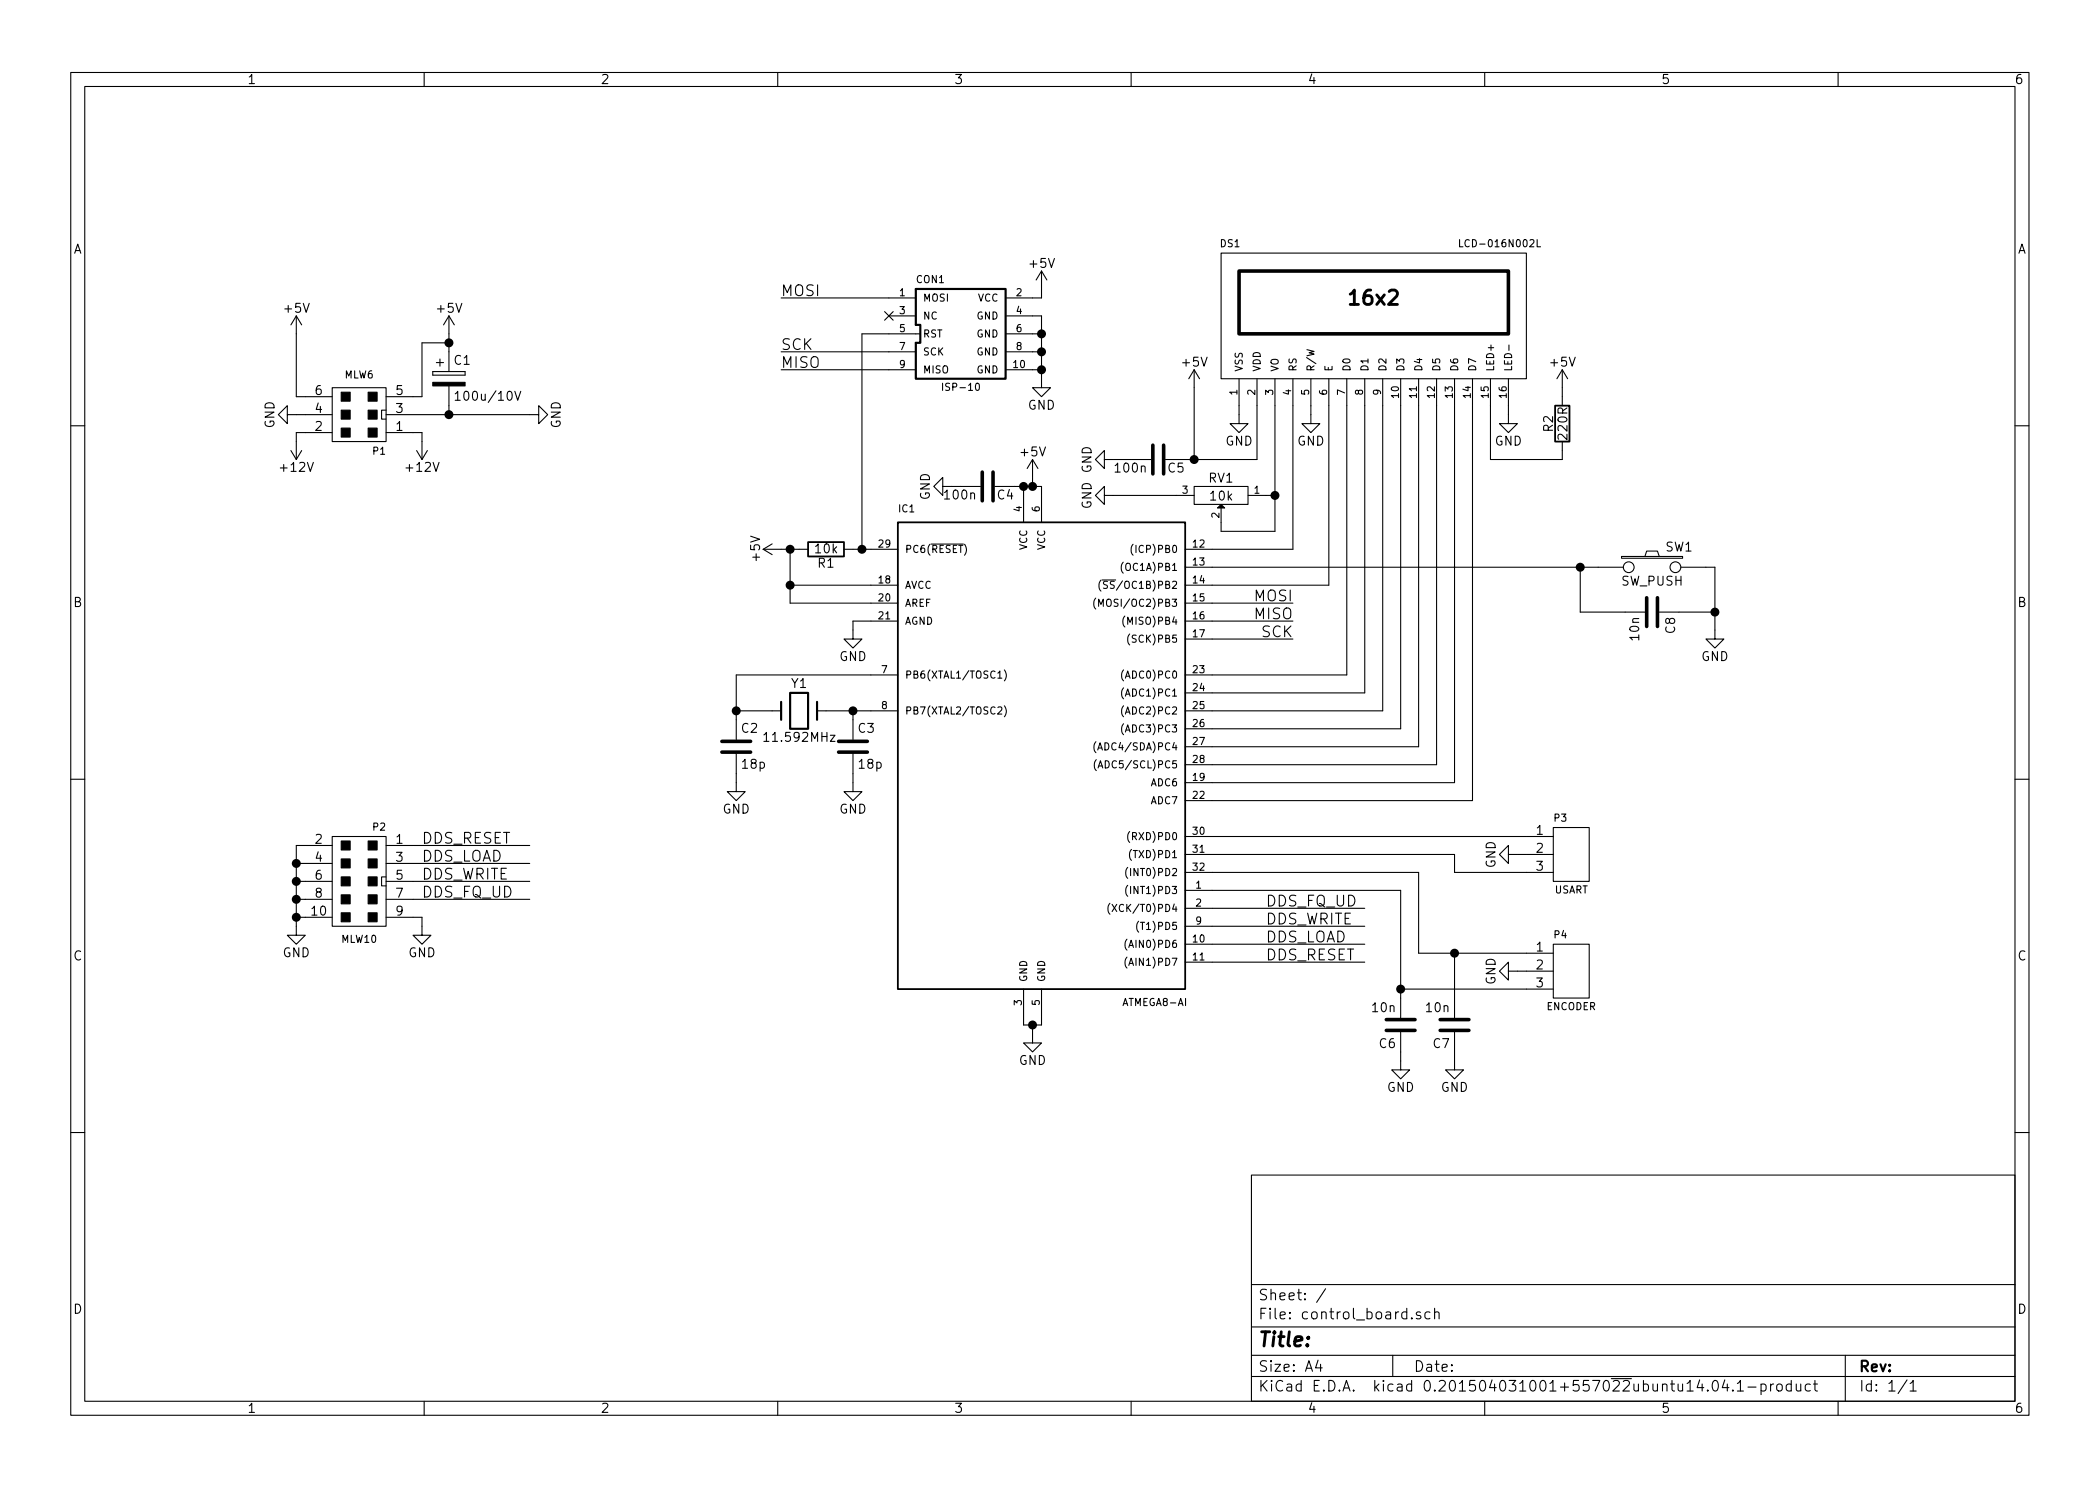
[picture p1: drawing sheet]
<svg xmlns="http://www.w3.org/2000/svg" width="297mm" height="210mm" viewBox="0 0 297 210" stroke-linecap="round" stroke-linejoin="round" font-family="sans-serif">
<g fill="none" stroke="#000" stroke-width=".15">
<path d="M10 10.3h277v189.9h-277zM12 12.2h273v186.1h-273zM60 10.3v1.9M110 10.3v1.9M160 10.3v1.9M210 10.3v1.9M260 10.3v1.9M147.3 38.3v3.9h-5.1M147.3 38.3l-.7 1.3M147.3 38.3l.8 1.3M172.7 35.8h43.2v17.8h-43.2zM206.5 33.9v1h.4"/>
<path d="M217.4 33.9v1h.5M40.6 58.7v-1.3l-1.2 1.3 1.2 1.2v-1.2h6.4M41.9 44.7v11.4h5.1M41.9 44.7l-.8 1.3M41.9 44.7l.8 1.3M47 54.9h7.6v7.6h-7.6zM54.6 58h-.6v1.3h.6M54.6 58.7h21.6v-1.3l1.3 1.3-1.3 1.2v-1.2M61.2 52.6v.5zM61.2 53.1h4.6zM61.2 52.6h4.6zM61.7 51.3h1z"/>
<path d="M62.2 50.8v1zM63.5 48.5h-3.8v7.6h-5.1M63.5 44.7l-.8 1.3M63.5 44.7v7.9M63.5 54.6v4.1M63.5 44.7l.8 1.3M64.4 55.7l.3-.3v1.2M64.4 56.6h.7M65.8 52.6v.5zM72.8 55.4l.4 1.2 .5-1.2M110.5 42.2h19M110.5 49.8h19"/>
<path d="M110.5 52.3h19M125.1 44.1l1.2 1.2M125.7 44.7h3.8M126.3 44.1l-1.2 1.2M130.2 47.2h-8.3v30.5M133.3 54.2v1M138 54.3l.3-.1a.59 .59 0 0 1-.1 1l-.2-.1v-.2zM142.2 44.7h5.1v10.2h1.3l-1.3 1.2-1.3-1.2h1.3M142.2 47.2h5.1M142.2 49.8h5.1M142.2 52.3h5.1M168.9 52.3l-.8 1.3"/>
<path d="M168.9 52.3v12.7M168.9 52.3l.8 1.3M175.3 53.6v6.3h1.2l-1.2 1.3-1.3-1.3h1.3M177.8 53.6v11.4h-10.2M180.3 53.6v21.6h-7.6v-3.3M182.9 53.6v24.1h-15.3M185.4 53.6v6.3h1.3l-1.3 1.3-1.3-1.3h1.3M188 53.6v29.2h-20.4M190.5 53.6v41.9h-22.9M193 53.6v44.4h-25.4M195.6 53.6v47h-28M198.1 53.6v49.5h-30.5"/>
<path d="M200.7 53.6v52.1h-33.1M203.2 53.6v54.6h-35.6M205.7 53.6v57.1h-38.1M208.3 53.6v59.7h-40.7M210.8 53.6v11.4h10.2v-2.5M213.4 53.6v6.3h1.2l-1.2 1.3-1.3-1.3h1.3M213.4 48.8v.8M221 52.3v5.1M221 52.3l-.8 1.3M221 52.3l.7 1.3M10 60.2h2M41.1 63.7l.8 1.3"/>
<path d="M42.7 63.7l-.8 1.3M47 61.2h-5.1v3.8M54.6 61.2h5.1v3.8M58.9 63.7l.8 1.3M60.5 63.7l-.8 1.3M107.9 77.7h6.4M107.9 77.7l1.3 .8M109.2 77l-1.3 .7M111.8 77.7v7.6h15.2M119.4 77.7h7.6M131.7 77h4.6M133.3 68.8v-1.2l-1.2 1.2 1.2 1.3v-1.3h1.3"/>
<path d="M135.9 68.8h2.8M143.5 68.8h3.8v5.1M144.8 68.8v5.1M146 65l-.7 1.3M146 65v3.8M146 65l.8 1.3M156.2 70.1v-1.3l-1.3 1.3 1.3 1.3v-1.3h12.7M156.2 65v-1.3l-1.3 1.3 1.3 1.3v-1.3h1.3M158.9 79.5a1.2 1.2 0 0 0 0 1.6M160 65h2.8M160.3 77a1.2 1.2 0 0 0 0 1.6M168.9 68.8h7.6v2.6h-7.6z"/>
<path d="M176.5 70.1h3.8M229.4 78.7h8.6v.3h-8.6zM232.7 78.7l.2-.7h1.5l.3 .7M285 60.2h2M111.8 82.8h15.2M127 87.9h-6.4v2.5h1.3l-1.3 1.3-1.2-1.3h1.2M127 95.5h-22.9v9.1M141.1 96h.6M142.1 94.8a1.2 1.2 0 0 1 0 1.5M142.1 99.9a1.2 1.2 0 0 1 0 1.5M155 84.6a1.2 1.2 0 0 0 0 1.6M155.4 85.8v-1l.3 .7 .4-.7v1"/>
<path d="M155.7 82.1a1.2 1.2 0 0 0 0 1.5M155.9 82.1h1.9M156.6 82.3l-.3-.1-.2 .2 .1 .3 .4 .2v.3l-.1 .1-.4-.1M158.9 94.8a1.2 1.2 0 0 0 0 1.5M158.9 97.3a1.2 1.2 0 0 0 0 1.6M158.9 99.9a1.2 1.2 0 0 0 0 1.5M159.1 87.2a1.2 1.2 0 0 0 0 1.5M159.8 89.7a1.2 1.2 0 0 0 0 1.6M167.6 80.3h62M167.6 85.3h15.3M167.6 87.9h15.3M167.6 90.4h15.3"/>
<path d="M223.5 80.3v6.3h9.2M234.7 86.6h7.9M237.7 80.3h4.9v10.1h1.2l-1.2 1.3-1.3-1.3h1.3M10 110.3h2M47 118.4h7.6v12.7h-7.6zM47 119.6h-5.1v12.7h1.3l-1.3 1.3-1.3-1.3h1.3M54.6 119.6h20.3M104.1 106.7v5.3h1.3l-1.3 1.3-1.2-1.3h1.2M104.1 100.6h6.4M108.1 104l.3-.4v1.3M108.1 104.9h.7M115.6 100.6h11.4"/>
<path d="M120.6 106.7v5.3h1.3l-1.3 1.3-1.2-1.3h1.2M120.6 100.6v4M141.1 100.1l.4-.1 .2 .1v.2l-.6 .7h.6M155 104.9a1.2 1.2 0 0 0 0 1.6M155.1 107.5a1.2 1.2 0 0 0 0 1.5M155.3 106.1l.3-1 .3 1M155.3 108.7l.4-1.1 .3 1.1M155.4 108.4h.5M158.9 102.4a1.2 1.2 0 0 0 0 1.6M159.8 117.6a1.2 1.2 0 0 0 0 1.6M167.6 118.4h52.1M219.7 117.1h5.1v7.6h-5.1z"/>
<path d="M285 110.3h2M41.9 122.2h5.1M41.9 124.7h5.1M41.9 127.2h5.1M41.9 129.8h5.1M54.6 124.1h-.6v1.2h.6M54.6 129.8h5.1v2.5h1.3l-1.3 1.3-1.3-1.3h1.3M54.6 122.2h20.3M54.6 124.7h20.3M54.6 127.2h20.3M144.8 139.9v5.1h2.5v-5.1M157 127.8a1.2 1.2 0 0 0 0 1.6"/>
<path d="M157.3 128l.7 1M158 128l-.7 1M159.4 132.9a1.2 1.2 0 0 0 0 1.5M159.4 135.4a1.2 1.2 0 0 0 0 1.6M159.5 125.3a1.2 1.2 0 0 0 0 1.5M159.5 122.7a1.2 1.2 0 0 0 0 1.6M161.1 130.3a1.2 1.2 0 0 0 0 1.6M167.6 126h30.5v18M167.6 123.4h33.1v11.5h19M167.6 120.9h38.1v2.5h14M167.6 128.5h25.4M167.6 131.1h25.4"/>
<path d="M167.6 133.6h25.4M167.6 136.1h25.4M198.1 139.9h21.6M205.7 134.9v9.1M213.4 137.4v-1.3l-1.3 1.3 1.3 1.3v-1.3h6.3M213.4 120.9v-1.3l-1.3 1.3 1.3 1.3v-1.3h6.3M219.7 133.6h5.1v7.6h-5.1zM146 145v2.6h1.3l-1.3 1.2-1.2-1.2h1.2M198.1 146v5.4h1.3l-1.3 1.2-1.3-1.2h1.3M205.7 146v5.4h1.3l-1.3 1.2-1.2-1.2h1.2M10 160.2h2M177 166.3h108v32h-108z"/>
<path d="M285 160.2h2M60 198.3v1.9M110 198.3v1.9M160 198.3v1.9M177 194.8h108M177 191.8h108M177 187.8h108M177 181.8h108M186.4 192.5l-.3 1h.9M186.8 193v1M187.5 182.3l-1.3 2M197 191.8v3"/>
<path d="M199.7 186.5h.1l-.1 .1-.1-.1h.1v.1M200.9 185.7a.37 .37 0 0 0-.6 .1v.1a.54 .54 0 0 0 .6 .3l.1 .1-.1 .2-.1 .1-.5-.1M202.3 185.7l-.5-.1-.3 .3 .1 .6 .2 .1 .5-.1M202.9 185.7a.38 .38 0 0 1 .7 .1v.8M202.9 185.1v1.5M210 198.3v1.9M242.3 195.5a.35 .35 0 0 1 .4-.2 .35 .35 0 0 1 .3 .3 .77 .77 0 0 1-.5 1.2 .9 .9 0 0 1-.2-1.3zM244 195.2l-.4 1.1h1M244.3 195.8v1M245.1 196.7h.1l-.1 .1-.1-.1h.1v.1M245.7 195.8l.5-.5v1.5M245.7 196.8h.9"/>
<path d="M247.2 196.3h1.2M249.1 195.9a.48 .48 0 0 1 .6 .1l.1 .1-.1 .6a.48 .48 0 0 1-.6 0M249.1 195.8v1.5M250.4 195.8v1M250.9 195.8l-.3 .1-.2 .2M251.4 196a.41 .41 0 0 1 .7 .1v.4a.41 .41 0 0 1-.4 .3 .41 .41 0 0 1-.4-.3zM253.4 195.9l-.5-.1-.2 .3v.6l.2 .1 .5-.1M253.4 195.3v1.5M254.1 195.8l.1 .9a.4 .4 0 0 0 .5 0M254.7 195.8v1M256.1 195.9l-.5-.1-.3 .3 .1 .6 .2 .1 .5-.1M256.5 195.8h.6"/>
<path d="M256.7 195.3v1.3l.2 .2h.2M260 198.3v1.9M261 191.8v6.5M269.7 195.2l-1.2 2M270.2 195.8l.4-.5v1.5M270.2 196.8h.8"/>
<circle cx="230.4" cy="80.3" r=".76"/>
<circle cx="237" cy="80.3" r=".76"/>
</g>
<g fill="none" stroke="#000" stroke-width=".51">
<path d="M175.3 38.3h38.1v8.9h-38.1zM138.9 66.8v4.1M140.5 66.8v4.1M163.1 63v4.1M164.6 63v4.1M232.9 84.6v4M234.4 84.6v4M102.1 106.4h4.1M102.1 104.9h4.1M118.6 106.4h4.1M118.6 104.9h4.1M196.1 144.3h4.1"/>
<path d="M196.1 145.8h4.1M203.7 144.3h4.1M203.7 145.8h4.1"/>
</g>
<g fill="#000" stroke="#000" stroke-width=".15">
<path d="M48.3 55.5h1.2v1.3h-1.2zM48.3 58h1.2v1.3h-1.2zM52.1 55.5h1.2v1.3h-1.2zM52.1 58h1.2v1.3h-1.2zM61.2 54.1h4.6v.5h-4.6zM48.3 60.6h1.2v1.2h-1.2zM52.1 60.6h1.2v1.2h-1.2zM172.7 71.4l.5 .5h-1zM48.3 119h1.2v1.3h-1.2zM52.1 119h1.2v1.3h-1.2zM48.3 129.2h1.2v1.2h-1.2zM48.3 126.6h1.2v1.3h-1.2z"/>
<path d="M48.3 124.1h1.2v1.2h-1.2zM48.3 121.5h1.2v1.3h-1.2zM52.1 129.2h1.2v1.2h-1.2zM52.1 126.6h1.2v1.3h-1.2zM52.1 124.1h1.2v1.2h-1.2zM52.1 121.5h1.2v1.3h-1.2z"/>
</g>
<g fill="#000" stroke="#000" stroke-width=".25">
<circle cx="63.5" cy="58.7" r=".51"/>
<circle cx="63.5" cy="48.5" r=".51"/>
<circle cx="147.3" cy="49.8" r=".51"/>
<circle cx="147.3" cy="52.3" r=".51"/>
<circle cx="147.3" cy="47.2" r=".51"/>
<circle cx="111.8" cy="77.7" r=".51"/>
<circle cx="121.9" cy="77.7" r=".51"/>
<circle cx="144.8" cy="68.8" r=".51"/>
<circle cx="146.1" cy="68.8" r=".51"/>
<circle cx="168.9" cy="65" r=".51"/>
<circle cx="180.3" cy="70.1" r=".51"/>
<circle cx="111.8" cy="82.8" r=".51"/>
<circle cx="223.5" cy="80.3" r=".51"/>
<circle cx="242.6" cy="86.6" r=".51"/>
<circle cx="104.1" cy="100.6" r=".51"/>
<circle cx="120.7" cy="100.6" r=".51"/>
<circle cx="41.9" cy="122.2" r=".51"/>
<circle cx="41.9" cy="124.7" r=".51"/>
<circle cx="41.9" cy="127.2" r=".51"/>
<circle cx="41.9" cy="129.8" r=".51"/>
<circle cx="198.1" cy="139.9" r=".51"/>
<circle cx="205.7" cy="134.9" r=".51"/>
<circle cx="146.1" cy="145" r=".51"/>
</g>
<path d="M220 57.4h2v5.1h-2zM114.3 76.7h5.1v2h-5.1zM127 73.9h40.6v66h-40.6z" fill="none" stroke="#000" stroke-width=".25"/>
<path d="M129.5 40.9h12.7v12.7h-12.7v-5.1h.7v-2.5h-.7zM110.5 99.3v2.5M111.8 98h2.5v5.1h-2.5zM115.6 99.3v2.5" fill="none" stroke="#000" stroke-width=".3"/>
<g font-size="2.8">
<text x="191.2" y="43.2">16x2</text>
<text x="178" y="190.5">Title:</text>
</g>
<g font-size="2.1">
<text x="110.5" y="41.9">MOSI</text>
<text x="110.5" y="49.5">SCK</text>
<text x="110.5" y="52.1">MISO</text>
<text x="177.4" y="85.1">MOSI</text>
<text x="177.4" y="87.6">MISO</text>
<text x="178.4" y="90.2">SCK</text>
<text x="59.7" y="119.4">DDS_RESET</text>
<text x="59.7" y="121.9">DDS_LOAD</text>
<text x="59.7" y="124.5">DDS_WRITE</text>
<text x="59.7" y="127">DDS_FQ_UD</text>
<text x="179.1" y="130.8">DDS_WRITE</text>
<text x="179.1" y="128.3">DDS_FQ_UD</text>
<text x="179.1" y="135.9">DDS_RESET</text>
<text x="179.1" y="133.3">DDS_LOAD</text>
<text x="178" y="184">Sheet: /</text>
<text x="178" y="186.7">File: control_board.sch</text>
<text x="178" y="196.9">KiCad E.D.A. kicad 0.201504031001+557022ubuntu14.04.1-product</text>
<text x="178" y="194.1">Size: A4</text>
<text x="200" y="194.1">Date:</text>
<text x="263" y="194.1">Rev:</text>
<text x="263" y="196.9">Id: 1/1</text>
</g>
<g font-size="1.8">
<text x="35" y="11.9">1</text>
<text x="85" y="11.9">2</text>
<text x="135" y="11.9">3</text>
<text x="185" y="11.9">4</text>
<text x="235" y="11.9">5</text>
<text x="285" y="11.9">6</text>
<text x="10.4" y="35.9">A</text>
<text x="285.4" y="35.9">A</text>
<text x="145.7" y="37.9">+5V</text>
<text x="40.3" y="44.2">+5V</text>
<text x="61.9" y="44.2">+5V</text>
<text x="64.3" y="51.6">C1</text>
<text x="167.3" y="51.9">+5V</text>
<text x="219.4" y="51.9">+5V</text>
<text x="44.6" y="58.4">4</text>
<text x="44.6" y="55.9">6</text>
<text x="56" y="58.4">3</text>
<text x="56" y="55.9">5</text>
<text x="65.1" y="56.7">100u/10V</text>
<text x="145.4" y="58">GND</text>
<text x="38.8" y="60.6" transform="rotate(-90 38.8 60.6)">GND</text>
<text x="44.6" y="61">2</text>
<text x="56" y="61">1</text>
<text x="79.3" y="60.6" transform="rotate(-90 79.3 60.6)">GND</text>
<text x="144.4" y="64.6">+5V</text>
<text x="173.3" y="63">GND</text>
<text x="183.5" y="63">GND</text>
<text x="211.4" y="63">GND</text>
<text x="219.7" y="61.1" transform="rotate(-90 219.7 61.1)">R2</text>
<text x="221.7" y="62" transform="rotate(-90 221.7 62)">220R</text>
<text x="39.8" y="66.7">+12V</text>
<text x="57.6" y="66.7">+12V</text>
<text x="131.5" y="70.8" transform="rotate(-90 131.5 70.8)">GND</text>
<text x="133.7" y="70.7">100n</text>
<text x="141.1" y="70.7">C4</text>
<text x="157.9" y="66.8">100n</text>
<text x="165.2" y="66.8">C5</text>
<text x="171" y="68.3">RV1</text>
<text x="171.2" y="70.8">10k</text>
<text x="154.4" y="72.1" transform="rotate(-90 154.4 72.1)">GND GND</text>
<text x="107.5" y="79.3" transform="rotate(-90 107.5 79.3)">+5V</text>
<text x="115.4" y="78.3">10k</text>
<text x="115.7" y="80.3">R1</text>
<text x="229.3" y="82.8">SW_PUSH</text>
<text x="235.6" y="78">SW1</text>
<text x="10.4" y="85.9">B</text>
<text x="236.9" y="89.6" transform="rotate(-90 236.9 89.6)">C8</text>
<text x="285.4" y="85.9">B</text>
<text x="118.7" y="93.5">GND</text>
<text x="231.9" y="90.5" transform="rotate(-90 231.9 90.5)">10n</text>
<text x="240.6" y="93.5">GND</text>
<text x="112" y="97.3">Y1</text>
<text x="104.9" y="103.7">C2</text>
<text x="108.5" y="104.9">11.592MHz</text>
<text x="121.4" y="103.7">C3</text>
<text x="105" y="108.8">18p</text>
<text x="121.5" y="108.8">18p</text>
<text x="44.6" y="119.4">2</text>
<text x="56" y="119.4">1</text>
<text x="102.2" y="115.1">GND</text>
<text x="118.7" y="115.1">GND</text>
<text x="217.3" y="118.1">1</text>
<text x="44.6" y="121.9">4</text>
<text x="44.6" y="124.5">6</text>
<text x="56" y="121.9">3</text>
<text x="56" y="124.5">5</text>
<text x="211.5" y="122.9" transform="rotate(-90 211.5 122.9)">GND</text>
<text x="217.3" y="120.6">2</text>
<text x="217.3" y="123.2">3</text>
<text x="44.1" y="129.5">10</text>
<text x="44.6" y="127">8</text>
<text x="56" y="127">7</text>
<text x="56" y="129.5">9</text>
<text x="10.4" y="135.9">C</text>
<text x="40" y="135.4">GND</text>
<text x="57.7" y="135.4">GND</text>
<text x="217.3" y="134.6">1</text>
<text x="217.3" y="137.2">2</text>
<text x="285.4" y="135.9">C</text>
<text x="194.2" y="143.2">10n</text>
<text x="201.8" y="143.2">10n</text>
<text x="211.5" y="139.4" transform="rotate(-90 211.5 139.4)">GND</text>
<text x="217.3" y="139.7">3</text>
<text x="195.1" y="148.3">C6</text>
<text x="202.7" y="148.3">C7</text>
<text x="144.1" y="150.7">GND</text>
<text x="196.2" y="154.5">GND</text>
<text x="203.8" y="154.5">GND</text>
<text x="10.4" y="185.9">D</text>
<text x="285.4" y="185.9">D</text>
<text x="35" y="199.9">1</text>
<text x="85" y="199.9">2</text>
<text x="135" y="199.9">3</text>
<text x="185" y="199.9">4</text>
<text x="235" y="199.9">5</text>
<text x="285" y="199.9">6</text>
</g>
<g font-size="1.4">
<text x="172.6" y="35">DS1</text>
<text x="207.1" y="35">LCD-016N002L</text>
<text x="127.3" y="41.9">1</text>
<text x="129.6" y="40.1">CON1</text>
<text x="143.8" y="41.9">2</text>
<text x="127.3" y="44.4">3</text>
<text x="127.3" y="47">5</text>
<text x="130.6" y="42.7">MOSI</text>
<text x="130.6" y="45.2">NC</text>
<text x="130.6" y="47.7">RST</text>
<text x="138.1" y="45.2">GND</text>
<text x="138.1" y="47.7">GND</text>
<text x="138.2" y="42.7">VCC</text>
<text x="143.8" y="44.4">4</text>
<text x="143.8" y="47">6</text>
<text x="48.7" y="53.5">MLW6</text>
<text x="127.3" y="49.5">7</text>
<text x="127.3" y="52.1">9</text>
<text x="130.6" y="50.3">SCK</text>
<text x="130.6" y="52.8">MISO</text>
<text x="138.1" y="50.3">GND</text>
<text x="138.1" y="52.8">GND</text>
<text x="143.4" y="52.1">10</text>
<text x="143.8" y="49.5">8</text>
<text x="175.8" y="52.6" transform="rotate(-90 175.8 52.6)">VSS</text>
<text x="178.3" y="52.6" transform="rotate(-90 178.3 52.6)">VDD</text>
<text x="180.8" y="52.6" transform="rotate(-90 180.8 52.6)">VO</text>
<text x="183.4" y="52.6" transform="rotate(-90 183.4 52.6)">RS</text>
<text x="185.9" y="52.6" transform="rotate(-90 185.9 52.6)">R/W</text>
<text x="188.5" y="52.6" transform="rotate(-90 188.5 52.6)">E</text>
<text x="191" y="52.6" transform="rotate(-90 191 52.6)">D0</text>
<text x="193.5" y="52.6" transform="rotate(-90 193.5 52.6)">D1</text>
<text x="196.1" y="52.6" transform="rotate(-90 196.1 52.6)">D2</text>
<text x="198.6" y="52.6" transform="rotate(-90 198.6 52.6)">D3</text>
<text x="201.2" y="52.6" transform="rotate(-90 201.2 52.6)">D4</text>
<text x="203.7" y="52.6" transform="rotate(-90 203.7 52.6)">D5</text>
<text x="206.2" y="52.6" transform="rotate(-90 206.2 52.6)">D6</text>
<text x="208.8" y="52.6" transform="rotate(-90 208.8 52.6)">D7</text>
<text x="211.3" y="52.6" transform="rotate(-90 211.3 52.6)">LED+</text>
<text x="213.9" y="52.6" transform="rotate(-90 213.9 52.6)">LED-</text>
<text x="133.7" y="55.3">ISP-10</text>
<text x="175" y="55.9" transform="rotate(-90 175 55.9)">1</text>
<text x="177.5" y="55.9" transform="rotate(-90 177.5 55.9)">2</text>
<text x="180.1" y="55.9" transform="rotate(-90 180.1 55.9)">3</text>
<text x="182.6" y="55.9" transform="rotate(-90 182.6 55.9)">4</text>
<text x="185.2" y="55.9" transform="rotate(-90 185.2 55.9)">5</text>
<text x="187.7" y="55.9" transform="rotate(-90 187.7 55.9)">6</text>
<text x="190.2" y="55.9" transform="rotate(-90 190.2 55.9)">7</text>
<text x="192.8" y="55.9" transform="rotate(-90 192.8 55.9)">8</text>
<text x="195.3" y="55.9" transform="rotate(-90 195.3 55.9)">9</text>
<text x="197.9" y="56.3" transform="rotate(-90 197.9 56.3)">10</text>
<text x="200.4" y="56.3" transform="rotate(-90 200.4 56.3)">11</text>
<text x="202.9" y="56.3" transform="rotate(-90 202.9 56.3)">12</text>
<text x="205.5" y="56.3" transform="rotate(-90 205.5 56.3)">13</text>
<text x="208" y="56.3" transform="rotate(-90 208 56.3)">14</text>
<text x="210.6" y="56.3" transform="rotate(-90 210.6 56.3)">15</text>
<text x="213.1" y="56.3" transform="rotate(-90 213.1 56.3)">16</text>
<text x="52.8" y="64.3">P1</text>
<text x="167.3" y="69.8">3</text>
<text x="177.4" y="69.8">1</text>
<text x="124.3" y="77.5">29</text>
<text x="127.1" y="72.5">IC1</text>
<text x="144.5" y="72.4" transform="rotate(-90 144.5 72.4)">4</text>
<text x="145.3" y="77.9" transform="rotate(-90 145.3 77.9)">VCC</text>
<text x="147.1" y="72.4" transform="rotate(-90 147.1 72.4)">6</text>
<text x="147.8" y="77.9" transform="rotate(-90 147.8 77.9)">VCC</text>
<text x="168.8" y="77.5">12</text>
<text x="172.5" y="73.3" transform="rotate(-90 172.5 73.3)">2</text>
<text x="124.3" y="82.5">18</text>
<text x="128" y="83.3">AVCC</text>
<text x="128" y="78.2">PC6(RESET)</text>
<text x="156.7" y="83.3">(SS/OC1B)PB2</text>
<text x="159" y="80.8">(OC1A)PB1</text>
<text x="160.6" y="78.2">(ICP)PB0</text>
<text x="168.8" y="80">13</text>
<text x="168.8" y="82.5">14</text>
<text x="124.3" y="85.1">20</text>
<text x="124.3" y="87.6">21</text>
<text x="128" y="85.8">AREF</text>
<text x="128" y="88.4">AGND</text>
<text x="156" y="85.8">(MOSI/OC2)PB3</text>
<text x="159.3" y="88.4">(MISO)PB4</text>
<text x="168.8" y="85.1">15</text>
<text x="168.8" y="87.6">16</text>
<text x="124.7" y="95.2">7</text>
<text x="159.9" y="90.9">(SCK)PB5</text>
<text x="168.8" y="95.2">23</text>
<text x="168.8" y="90.2">17</text>
<text x="124.7" y="100.3">8</text>
<text x="128" y="96">PB6(XTAL1/TOSC1)</text>
<text x="128" y="101.1">PB7(XTAL2/TOSC2)</text>
<text x="159.1" y="96">(ADC0)PC0</text>
<text x="159.1" y="98.5">(ADC1)PC1</text>
<text x="159.1" y="101.1">(ADC2)PC2</text>
<text x="168.8" y="97.8">24</text>
<text x="168.8" y="100.3">25</text>
<text x="155.7" y="106.2">(ADC4/SDA)PC4</text>
<text x="159.1" y="103.6">(ADC3)PC3</text>
<text x="168.8" y="102.9">26</text>
<text x="168.8" y="105.4">27</text>
<text x="168.8" y="107.9">28</text>
<text x="155.9" y="108.7">(ADC5/SCL)PC5</text>
<text x="162.8" y="113.8">ADC7</text>
<text x="162.8" y="111.2">ADC6</text>
<text x="168.8" y="113">22</text>
<text x="168.8" y="110.5">19</text>
<text x="52.8" y="117.5">P2</text>
<text x="159.9" y="118.9">(RXD)PD0</text>
<text x="168.8" y="118.1">30</text>
<text x="219.8" y="116.3">P3</text>
<text x="159.9" y="123.9">(INT0)PD2</text>
<text x="160.1" y="121.4">(TXD)PD1</text>
<text x="168.8" y="120.6">31</text>
<text x="168.8" y="123.2">32</text>
<text x="169.2" y="125.7">1</text>
<text x="157.9" y="129">(XCK/T0)PD4</text>
<text x="159.9" y="126.5">(INT1)PD3</text>
<text x="161.3" y="131.6">(T1)PD5</text>
<text x="169.2" y="128.3">2</text>
<text x="169.2" y="130.8">9</text>
<text x="219.8" y="126.4">USART</text>
<text x="48.3" y="133.4">MLW10</text>
<text x="159.7" y="134.1">(AIN0)PD6</text>
<text x="159.7" y="136.6">(AIN1)PD7</text>
<text x="168.8" y="133.3">10</text>
<text x="168.8" y="135.9">11</text>
<text x="219.8" y="132.8">P4</text>
<text x="144.5" y="142.2" transform="rotate(-90 144.5 142.2)">3</text>
<text x="145.3" y="138.9" transform="rotate(-90 145.3 138.9)">GND</text>
<text x="147.1" y="142.2" transform="rotate(-90 147.1 142.2)">5</text>
<text x="147.8" y="138.9" transform="rotate(-90 147.8 138.9)">GND</text>
<text x="158.9" y="142.3">ATMEGA8-AI</text>
<text x="218.7" y="142.9">ENCODER</text>
</g>
</svg>
